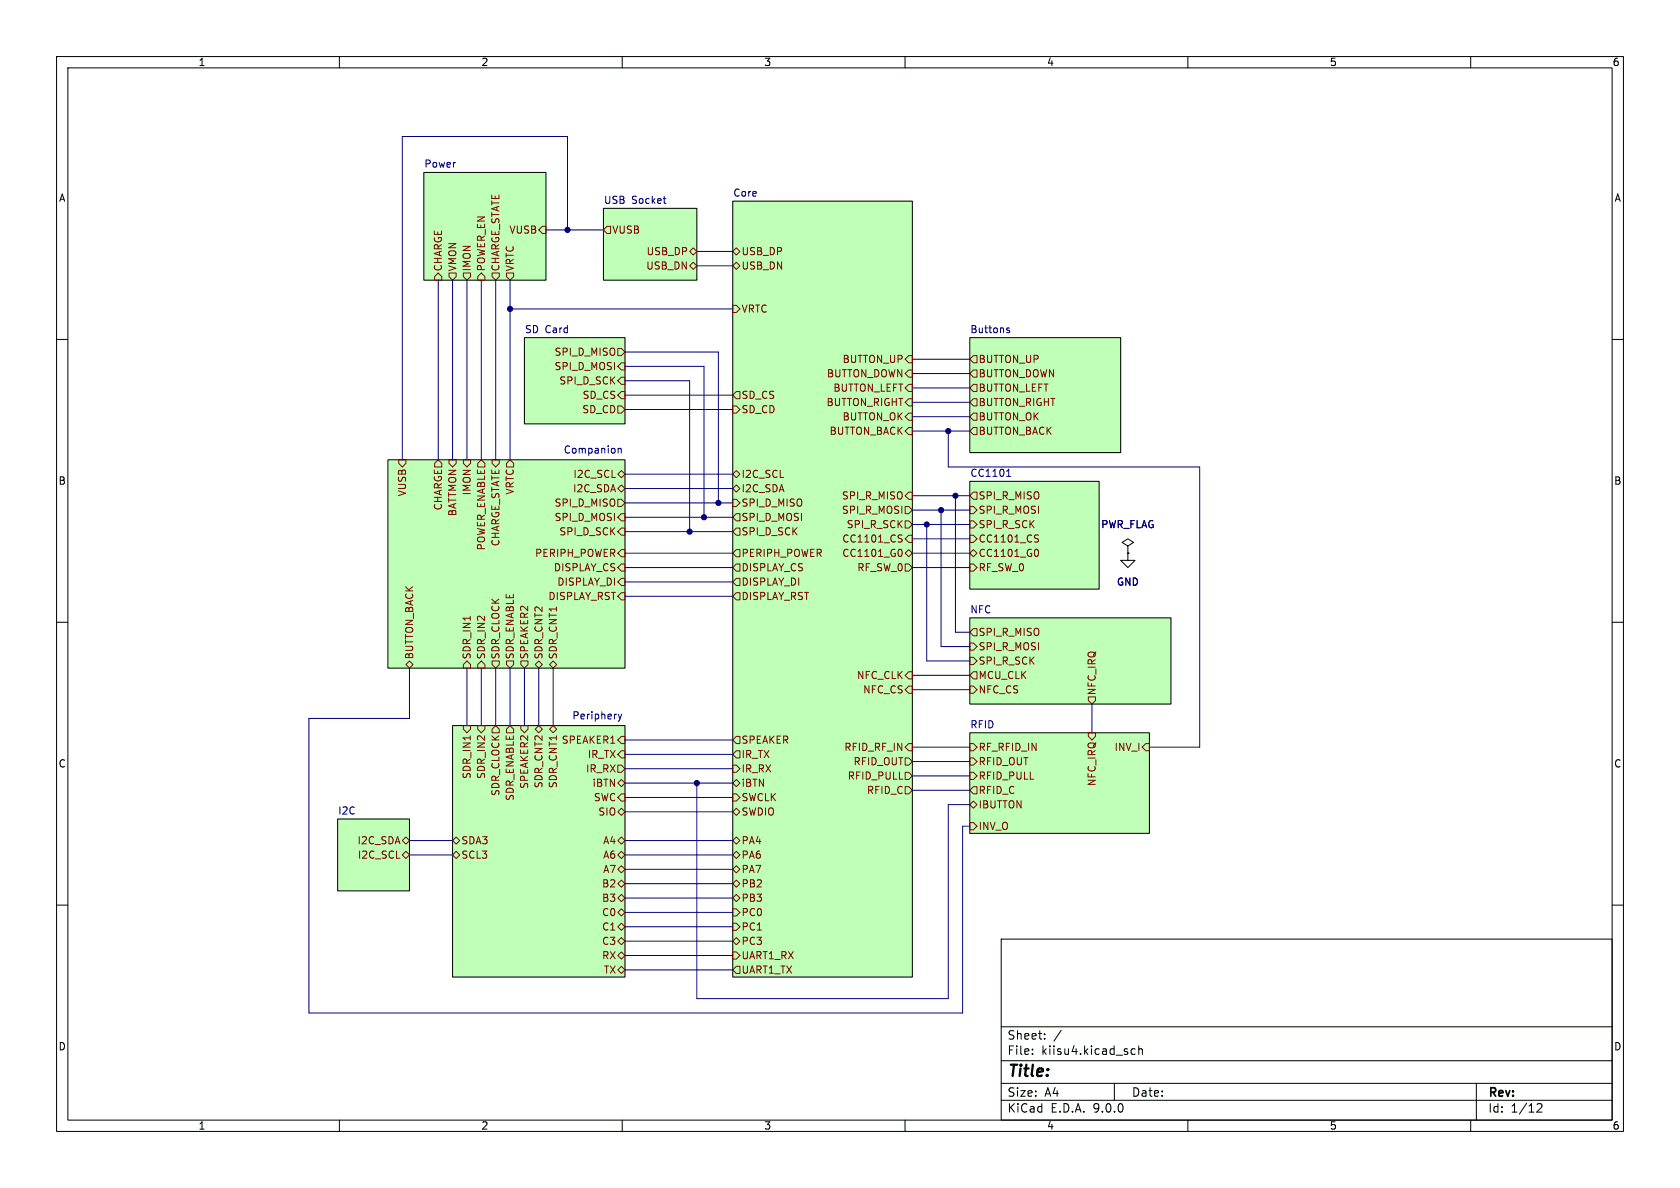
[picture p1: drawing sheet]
<svg xmlns="http://www.w3.org/2000/svg" width="297mm" height="210mm" viewBox="0 0 297 210" stroke-linecap="round" stroke-linejoin="round" font-family="sans-serif">
<g fill="none" stroke="#000" stroke-width=".18">
<path d="M10 10h277v190h-277zM12 12h273v186h-273zM60 10v2M110 10v2M160 10v2M210 10v2M260 10v2M74.9 30.5h21.6v19h-21.6zM106.7 36.8h16.5v12.7h-16.5zM129.5 35.6h31.8v137.1h-31.8zM92.7 59.7h17.8v15.2h-17.8zM171.4 59.7h26.7v20.3h-26.7z"/>
<path d="M10 60h2M285 60h2M68.6 81.3h41.9v36.8h-41.9zM171.4 85.1h22.9v19h-22.9zM199.4 96.5l1-.6-1-.6-1 .6 1 .6v1.3M199.4 97.8h.1M199.4 97.8v1.3h1.3l-1.3 1.2-1.3-1.2h1.3M10 110h2M171.4 109.2h35.6v15.3h-35.6zM285 110h2M80 128.3h30.5v44.4h-30.5zM171.4 129.5h31.8v17.8h-31.8z"/>
<path d="M59.7 144.8h12.7v12.7h-12.7zM10 160h2M177 166h108v32h-108zM285 160h2M60 198v2M110 198v2M160 198v2M177 194.5h108M177 191.5h108M177 187.5h108M177 181.5h108M182.5 186.3v.1"/>
<path d="M182.5 185.5v.1M184.7 183.6v.1M184.7 182.8v.1M187.6 182.1l-1.3 2M197 191.5v3M200.7 185.5l-.5-.1-.2 .3v.4l.1 .2h.6M201.3 185.5l.2-.1 .4 .1 .1 .9M201.3 184.9v1.5M210 198v2M260 198v2M261 191.5v6.5M271.7 195.2l.6-.1 .2 .1 .1 .3-.9 1.1h.9"/>
</g>
<g fill="#c0ffb8" stroke="#c0ffb8" stroke-width=".18">
<path d="M59.7 144.8h12.7v12.7h-12.7z"/>
<path d="M80 128.3h30.5v44.4h-30.5z"/>
<path d="M68.6 81.3h41.9v36.8h-41.9z"/>
<path d="M92.7 59.7h17.8v15.2h-17.8z"/>
<path d="M106.7 36.8h16.5v12.7h-16.5z"/>
<path d="M74.9 30.5h21.6v19h-21.6z"/>
<path d="M129.5 35.6h31.8v137.1h-31.8z"/>
<path d="M171.4 129.5h31.8v17.8h-31.8z"/>
<path d="M171.4 109.2h35.6v15.3h-35.6z"/>
<path d="M171.4 59.7h26.7v20.3h-26.7z"/>
<path d="M171.4 85.1h22.9v19h-22.9z"/>
</g>
<g fill="none" stroke="#800000" stroke-width=".18">
<path d="M77.5 48.3l.6 .6v.6h-1.3v-.6zM79.4 48.3h1.2v.6l-.6 .6-.6-.6zM81.9 48.3h1.3v.6l-.7 .6-.6-.6zM85.1 48.3l.6 .6v.6h-1.2v-.6zM87 48.3h1.3v.6l-.7 .6-.6-.6zM89.5 48.3h1.3v.6l-.6 .6-.7-.6zM95.9 40h.6v1.3h-.6l-.7-.7zM107.3 40h.6v1.3h-.6l-.6-.7zM121.9 44.5l.7-.7 .6 .7-.6 .6zM121.9 47l.7-.6 .6 .6-.6 .6zM129.5 47l.7-.6 .6 .6-.6 .6zM129.5 44.5l.7-.7 .6 .7-.6 .6z"/>
<path d="M129.5 54h.7l.6 .6-.6 .6h-.7zM109.2 67.3l.7-.6h.6v1.2h-.6zM109.2 61.6h.7l.6 .6-.6 .7h-.7zM109.2 71.8h.7l.6 .6-.6 .6h-.7zM109.9 64.1h.6v1.3h-.6l-.7-.6zM109.9 69.2h.6v1.3h-.6l-.7-.6zM129.5 71.8h.7l.6 .6-.6 .6h-.7zM130.2 69.2h.6v1.3h-.6l-.7-.6zM160.7 67.9h.6v1.3h-.6l-.7-.6zM160.7 62.9h.6v1.2h-.6l-.7-.6zM160.7 73h.6v1.3h-.6l-.7-.6zM160.7 70.5h.6v1.3h-.6l-.7-.7z"/>
<path d="M160.7 75.6h.6v1.2h-.6l-.7-.6zM160.7 65.4h.6v1.3h-.6l-.7-.7zM172.1 75.6h.6v1.2h-.6l-.7-.6zM172.1 65.4h.6v1.3h-.6l-.7-.7zM172.1 70.5h.6v1.3h-.6l-.7-.7zM172.1 67.9h.6v1.3h-.6l-.7-.6zM172.1 73h.6v1.3h-.6l-.7-.6zM172.1 62.9h.6v1.2h-.6l-.7-.6zM70.5 81.3h1.3v.6l-.7 .7-.6-.7zM77.5 81.3l.6 .6v.7h-1.3v-.7zM79.4 81.3h1.2v.6l-.6 .7-.6-.7zM81.9 81.3h1.3v.6l-.7 .7-.6-.7z"/>
<path d="M84.5 81.9l.6-.6 .6 .6v.7h-1.2zM87 81.3h1.3v.6l-.7 .7-.6-.7zM90.2 81.3l.6 .6v.7h-1.3v-.7zM109.2 83.8l.7-.6 .6 .6-.6 .7zM109.2 86.4l.7-.7 .6 .7-.6 .6zM109.2 88.3h.7l.6 .6-.6 .6h-.7zM109.9 93.3h.6v1.3h-.6l-.7-.6zM109.9 90.8h.6v1.3h-.6l-.7-.7zM109.9 99.7h.6v1.3h-.6l-.7-.7zM109.9 97.2h.6v1.2h-.6l-.7-.6zM129.5 83.8l.7-.6 .6 .6-.6 .7zM129.5 86.4l.7-.7 .6 .7-.6 .6z"/>
<path d="M129.5 88.3h.7l.6 .6-.6 .6h-.7zM130.2 90.8h.6v1.3h-.6l-.7-.7zM130.2 93.3h.6v1.3h-.6l-.7-.6zM130.2 99.7h.6v1.3h-.6l-.7-.7zM130.2 97.2h.6v1.2h-.6l-.7-.6zM159 94.6h.5M159.1 97.1a.68 .68 0 0 1 .4 .6 .68 .68 0 0 1-.4 .7M159.2 95.2l.3 .3-.3 .3M160 89.5h.7l.6 .7-.6 .6h-.7zM160 97.8l.7-.6 .6 .6-.6 .6zM160 92.1h.7l.6 .6-.6 .6h-.7zM160 99.7h.7l.6 .6-.6 .7h-.7z"/>
<path d="M160.7 87h.6v1.3h-.6l-.7-.7zM160.7 94.6h.6v1.3h-.6l-.7-.6zM171.4 94.6h.7l.6 .7-.6 .6h-.7zM171.4 97.8l.7-.6 .6 .6-.6 .6zM171.4 92.1h.7l.6 .6-.6 .6h-.7zM171.4 89.5h.7l.6 .7-.6 .6h-.7zM171.4 99.7h.7l.6 .6-.6 .7h-.7zM172.1 87h.6v1.3h-.6l-.7-.7zM183.1 94.6h.5M183.3 97.1a.79 .79 0 0 1 0 1.3M183.4 95.2l.2 .3-.2 .3M71.8 117.5l.6-.7 .6 .7-.6 .6z"/>
<path d="M82.5 116.8l.7 .7v.6h-1.3v-.6zM84.5 117.5l.6-.7 .6 .7v.6h-1.2zM87 116.8h1.3v.7l-.7 .6-.6-.6zM89.5 116.8h1.3v.7l-.6 .6-.7-.6zM92.1 116.8h1.2v.7l-.6 .6-.6-.6zM94.6 117.5l.6-.7 .7 .7-.7 .6zM97.2 117.5l.6-.7 .6 .7-.6 .6zM109.2 102.9l.7-.7h.6v1.3h-.6zM109.9 104.8h.6v1.2h-.6l-.7-.6zM130.2 102.2h.6v1.3h-.6l-.7-.6zM130.2 104.8h.6v1.2h-.6l-.7-.6zM160.7 118.7h.6v1.3h-.6l-.7-.6z"/>
<path d="M171.4 113.7h.7l.6 .6-.6 .6h-.7zM171.4 116.2h.7l.6 .6-.6 .7h-.7zM172.1 111.1h.6v1.3h-.6l-.7-.6zM172.1 118.7h.6v1.3h-.6l-.7-.6zM81.9 128.3h1.3v.6l-.7 .6-.6-.6zM84.5 128.3h1.2v.6l-.6 .6-.6-.6zM87.6 128.3l.7 .6v.6h-1.3v-.6zM90.2 128.3l.6 .6v.6h-1.3v-.6zM92.1 128.3h1.2v.6l-.6 .6-.6-.6zM94.6 128.9l.6-.6 .7 .6-.7 .6zM97.2 128.9l.6-.6 .6 .6-.6 .6zM109.2 135.3h.7l.6 .6-.6 .6h-.7z"/>
<path d="M109.9 130.2h.6v1.2h-.6l-.7-.6zM109.9 132.7h.6v1.3h-.6l-.7-.6zM109.9 137.8l.6 .6-.6 .7-.7-.7zM129.5 135.3h.7l.6 .6-.6 .6h-.7zM130.2 137.8l.6 .6-.6 .7-.7-.7zM130.2 130.2h.6v1.2h-.6l-.7-.6zM130.2 132.7h.6v1.3h-.6l-.7-.6zM160 136.5h.7l.6 .7-.6 .6h-.7zM160 134h.7l.6 .6-.6 .7h-.7zM160 139.1h.7l.6 .6-.6 .6h-.7zM160.7 121.3h.6v1.3h-.6l-.7-.7zM160.7 131.4h.6v1.3h-.6l-.7-.6z"/>
<path d="M171.4 131.4h.7l.6 .7-.6 .6h-.7zM171.4 136.5h.7l.6 .7-.6 .6h-.7zM171.4 134h.7l.6 .6-.6 .7h-.7zM171.4 121.3h.7l.6 .6-.6 .7h-.7zM172.1 139.1h.6v1.2h-.6l-.7-.6zM192.4 129.5h1.3v.7l-.7 .6-.6-.6zM192.4 123.2h1.3v.6l-.7 .7-.6-.7zM202.6 131.4h.6v1.3h-.6l-.7-.6zM71.1 151.1l.7-.6 .6 .6-.6 .7zM71.1 148.6l.7-.6 .6 .6-.6 .6zM80 148.6l.6-.6 .7 .6-.7 .6zM80 151.1l.6-.6 .7 .6-.7 .7z"/>
<path d="M109.2 143.5l.7-.6 .6 .6-.6 .6zM109.2 158.8l.7-.7 .6 .7-.6 .6zM109.2 148.6l.7-.6 .6 .6-.6 .6zM109.2 151.1l.7-.6 .6 .6-.6 .7zM109.2 153.7l.7-.7 .6 .7-.6 .6zM109.2 156.2l.7-.6 .6 .6-.6 .6zM109.9 140.3h.6v1.3h-.6l-.7-.6zM129.5 140.3h.7l.6 .7-.6 .6h-.7zM129.5 143.5l.7-.6 .6 .6-.6 .6zM129.5 153.7l.7-.7 .6 .7-.6 .6zM129.5 148.6l.7-.6 .6 .6-.6 .6zM129.5 151.1l.7-.6 .6 .6-.6 .7z"/>
<path d="M129.5 158.8l.7-.7 .6 .7-.6 .6zM129.5 156.2l.7-.6 .6 .6-.6 .6zM171.4 145.4h.7l.6 .7-.6 .6h-.7zM172.1 141.6l.6 .6-.6 .7-.7-.7zM109.2 163.8l.7-.6 .6 .6-.6 .7zM109.2 171.5l.7-.7 .6 .7-.6 .6zM109.2 168.9l.7-.6 .6 .6-.6 .6zM109.2 166.4l.7-.7 .6 .7-.6 .6zM109.2 161.3l.7-.6 .6 .6-.6 .6zM129.5 166.4l.7-.7 .6 .7-.6 .6zM129.5 160.7h.7l.6 .6-.6 .6h-.7zM129.5 163.2h.7l.6 .6-.6 .7h-.7z"/>
<path d="M129.5 168.3h.7l.6 .6-.6 .6h-.7zM130.2 170.8h.6v1.3h-.6l-.7-.6z"/>
</g>
<g fill="none" stroke="#000080" stroke-width=".18">
<path d="M117.2 35.1h.5M117.6 36h.1M77.5 49.5v31.8M80 49.5v31.8M82.5 49.5v31.8M85.1 49.5v31.8M87.6 49.5v31.8M90.2 49.5v31.8M90.2 54.6h39.3M96.5 40.6h10.2M100.3 40.6v-16.5h-29.2v57.2M123.2 44.5h6.3"/>
<path d="M123.2 47h6.3M178 58.2l.5 .4-.2 .2h-.3M178.4 58h-.3l-.1 .1M109.3 79.3v.8M109.3 79.4l.2-.1h.3v.8M110.5 64.8h14v26.6M110.5 62.2h16.5v26.7M110.5 72.4h19M110.5 69.9h19M110.5 67.3h11.4v26.7M161.3 71.1h10.1M161.3 63.5h10.1"/>
<path d="M161.3 68.6h10.1M161.3 66h10.1M161.3 73.7h10.1M161.3 76.2h10.1M167.6 76.2v6.4h44.5v49.5h-8.9M110.5 91.4h19M110.5 86.4h19M110.5 83.8h19M110.5 97.8h19M110.5 88.9h19M110.5 94h19M161.3 87.6h10.1"/>
<path d="M161.3 95.3h10.1M161.3 92.7h10.1M161.3 90.2h10.1M161.3 97.8h10.1M163.8 92.7v24.1h7.6M166.4 90.2v24.1h5M168.9 87.6v24.2h2.5M178 84.2h.7M178.2 83.1l.1-.2v1.3M72.4 118.1v8.9h-17.8v52.1h115.6v-33h1.2M82.5 118.1v10.2M85.1 118.1v10.2"/>
<path d="M87.6 118.1v10.2M90.2 118.1v10.2M92.7 118.1v10.2M95.2 118.1v10.2M97.8 118.1v10.2M110.5 102.9h19M110.5 105.4h19M110.5 100.3h19M161.3 100.3h10.1M161.3 119.4h10.1M109.3 126.2l.3 .9M109.6 127.1l-.3 .4"/>
<path d="M109.9 126.2l-.3 .9M110.5 138.4h19M110.5 133.4h19M110.5 135.9h19M110.5 130.8h19M123.2 138.4v38.1h44.4v-34.3h3.8M161.3 121.9h10.1M161.3 139.7h10.1M161.3 134.6h10.1M161.3 137.2h10.1M161.3 132.1h10.1M193 124.5v5"/>
<path d="M72.4 151.1h7.6M72.4 148.6h7.6M110.5 151.1h19M110.5 148.6h19M110.5 143.5h19M110.5 153.7h19M110.5 158.8h19M110.5 156.2h19M110.5 141h19M110.5 168.9h19M110.5 171.5h19M110.5 161.3h19"/>
<path d="M110.5 163.8h19M110.5 166.4h19"/>
</g>
<g fill="#000080" stroke="#000080" stroke-width=".18">
<circle cx="163.8" cy="92.7" r=".46"/>
<circle cx="168.9" cy="87.6" r=".46"/>
<circle cx="166.4" cy="90.2" r=".46"/>
<circle cx="127" cy="88.9" r=".46"/>
<circle cx="124.5" cy="91.4" r=".46"/>
<circle cx="167.6" cy="76.2" r=".46"/>
<circle cx="123.2" cy="138.4" r=".46"/>
<circle cx="100.3" cy="40.6" r=".46"/>
<circle cx="90.2" cy="54.6" r=".46"/>
<circle cx="121.9" cy="94" r=".46"/>
</g>
<text font-size="2.8" x="178" y="190.9">Title:</text>
<g font-size="2.1">
<text x="178" y="184">Sheet:</text>
<text x="178" y="186.7">File:</text>
<text x="184.1" y="186.7">kiisu4.kicad_sch</text>
<text x="178" y="196.9">KiCad</text>
<text x="178" y="194.1">Size:</text>
<text x="184.7" y="194.1">A4</text>
<text x="185.7" y="196.9">E.D.A.</text>
<text x="193.3" y="196.9">9.0.0</text>
<text x="200" y="194.1">Date:</text>
<text x="263" y="194.3">Rev:</text>
<text x="263" y="196.9">Id:</text>
<text x="267.1" y="196.9">1/12</text>
</g>
<g font-size="1.8">
<text x="35" y="11.9">1</text>
<text x="85" y="11.9">2</text>
<text x="135" y="11.9">3</text>
<text x="185" y="11.9">4</text>
<text x="235" y="11.9">5</text>
<text x="285" y="11.9">6</text>
<text x="10.3" y="35.9">A</text>
<text x="285.3" y="35.9">A</text>
<text x="10.3" y="85.9">B</text>
<text x="285.3" y="85.9">B</text>
<text x="10.3" y="135.9">C</text>
<text x="285.3" y="135.9">C</text>
<text x="10.3" y="185.9">D</text>
<text x="285.3" y="185.9">D</text>
<text x="35" y="199.9">1</text>
<text x="85" y="199.9">2</text>
<text x="135" y="199.9">3</text>
<text x="185" y="199.9">4</text>
<text x="235" y="199.9">5</text>
<text x="285" y="199.9">6</text>
</g>
<g font-size="1.8" fill="#000080">
<text x="74.9" y="29.7">Power</text>
<text x="129.5" y="34.8">Core</text>
<text x="106.7" y="36.1">USB</text>
<text x="111.7" y="36.1">Socket</text>
<text x="92.7" y="59">SD Card</text>
<text x="171.4" y="59">Buttons</text>
<text x="99.6" y="80.3">Companion</text>
<text x="171.4" y="84.4">CC1101</text>
<text x="171.4" y="108.5">NFC</text>
<text x="101.1" y="127.3">Periphery</text>
<text x="171.4" y="128.8">RFID</text>
<text x="59.7" y="144.1">I2C</text>
</g>
<g font-size="1.8" fill="#800000">
<text x="90" y="41.5">VUSB</text>
<text x="108.1" y="41.5">VUSB</text>
<text x="114.1" y="47.9">USB_DN</text>
<text x="114.2" y="45.3">USB_DP</text>
<text x="131" y="47.9">USB_DN</text>
<text x="131" y="45.3">USB_DP</text>
<text x="78.3" y="48.1" transform="rotate(-90 78.3 48.1)">CHARGE</text>
<text x="80.9" y="48.1" transform="rotate(-90 80.9 48.1)">VMON</text>
<text x="83.4" y="48.1" transform="rotate(-90 83.4 48.1)">IMON</text>
<text x="86" y="48.1" transform="rotate(-90 86 48.1)">POWER_EN</text>
<text x="88.5" y="48.1" transform="rotate(-90 88.5 48.1)">CHARGE_STATE</text>
<text x="91" y="48.1" transform="rotate(-90 91 48.1)">VRTC</text>
<text x="131" y="55.5">VRTC</text>
<text x="97.9" y="65.6">SPI_D_MOSI</text>
<text x="97.9" y="63.1">SPI_D_MISO</text>
<text x="148.9" y="64.4">BUTTON_UP</text>
<text x="172.9" y="64.4">BUTTON_UP</text>
<text x="98.8" y="68.2">SPI_D_SCK</text>
<text x="102.9" y="70.7">SD_CS</text>
<text x="131" y="70.7">SD_CS</text>
<text x="146" y="72">BUTTON_RIGHT</text>
<text x="146.1" y="66.9">BUTTON_DOWN</text>
<text x="147.2" y="69.4">BUTTON_LEFT</text>
<text x="172.9" y="66.9">BUTTON_DOWN</text>
<text x="172.9" y="72">BUTTON_RIGHT</text>
<text x="172.9" y="69.4">BUTTON_LEFT</text>
<text x="102.8" y="73.3">SD_CD</text>
<text x="131" y="73.3">SD_CD</text>
<text x="146.6" y="77.1">BUTTON_BACK</text>
<text x="148.9" y="74.5">BUTTON_OK</text>
<text x="172.9" y="77.1">BUTTON_BACK</text>
<text x="172.9" y="74.5">BUTTON_OK</text>
<text x="72" y="87.8" transform="rotate(-90 72 87.8)">VUSB</text>
<text x="83.4" y="87.7" transform="rotate(-90 83.4 87.7)">IMON</text>
<text x="91" y="87.5" transform="rotate(-90 91 87.5)">VRTC</text>
<text x="97.9" y="89.8">SPI_D_MISO</text>
<text x="101.2" y="87.2">I2C_SDA</text>
<text x="101.3" y="84.7">I2C_SCL</text>
<text x="131" y="84.7">I2C_SCL</text>
<text x="131" y="87.2">I2C_SDA</text>
<text x="131" y="89.8">SPI_D_MISO</text>
<text x="148.7" y="88.5">SPI_R_MISO</text>
<text x="172.9" y="88.5">SPI_R_MISO</text>
<text x="78.3" y="90.3" transform="rotate(-90 78.3 90.3)">CHARGE</text>
<text x="80.9" y="91.3" transform="rotate(-90 80.9 91.3)">BATTMON</text>
<text x="97.9" y="92.3">SPI_D_MOSI</text>
<text x="98.8" y="94.8">SPI_D_SCK</text>
<text x="131" y="92.3">SPI_D_MOSI</text>
<text x="131" y="94.8">SPI_D_SCK</text>
<text x="148.7" y="91">SPI_R_MOSI</text>
<text x="149.6" y="93.6">SPI_R_SCK</text>
<text x="172.9" y="93.6">SPI_R_SCK</text>
<text x="172.9" y="91">SPI_R_MOSI</text>
<text x="86" y="97.4" transform="rotate(-90 86 97.4)">POWER_ENABLE</text>
<text x="88.5" y="96.7" transform="rotate(-90 88.5 96.7)">CHARGE_STATE</text>
<text x="94.5" y="98.7">PERIPH_POWER</text>
<text x="97.8" y="101.2">DISPLAY_CS</text>
<text x="131" y="101.2">DISPLAY_CS</text>
<text x="131" y="98.7">PERIPH_POWER</text>
<text x="148.8" y="98.7">CC1101_G0</text>
<text x="148.8" y="96.1">CC1101_CS</text>
<text x="151.5" y="101.2">RF_SW_0</text>
<text x="172.9" y="96.1">CC1101_CS</text>
<text x="172.9" y="98.7">CC1101_G0</text>
<text x="172.9" y="101.2">RF_SW_0</text>
<text x="96.9" y="106.3">DISPLAY_RST</text>
<text x="98.4" y="103.7">DISPLAY_DI</text>
<text x="131" y="103.7">DISPLAY_DI</text>
<text x="131" y="106.3">DISPLAY_RST</text>
<text x="172.9" y="112.6">SPI_R_MISO</text>
<text x="73.3" y="116.6" transform="rotate(-90 73.3 116.6)">BUTTON_BACK</text>
<text x="83.4" y="116.6" transform="rotate(-90 83.4 116.6)">SDR_IN1</text>
<text x="86" y="116.6" transform="rotate(-90 86 116.6)">SDR_IN2</text>
<text x="88.5" y="116.6" transform="rotate(-90 88.5 116.6)">SDR_CLOCK</text>
<text x="91" y="116.6" transform="rotate(-90 91 116.6)">SDR_ENABLE</text>
<text x="93.6" y="116.6" transform="rotate(-90 93.6 116.6)">SPEAKER2</text>
<text x="96.1" y="116.6" transform="rotate(-90 96.1 116.6)">SDR_CNT2</text>
<text x="98.7" y="116.6" transform="rotate(-90 98.7 116.6)">SDR_CNT1</text>
<text x="172.9" y="115.2">SPI_R_MOSI</text>
<text x="172.9" y="117.7">SPI_R_SCK</text>
<text x="151.4" y="120.2">NFC_CLK</text>
<text x="152.5" y="122.8">NFC_CS</text>
<text x="172.9" y="122.8">NFC_CS</text>
<text x="172.9" y="120.2">MCU_CLK</text>
<text x="193.9" y="123" transform="rotate(-90 193.9 123)">NFC_IRQ</text>
<text x="99.2" y="131.7">SPEAKER1</text>
<text x="131" y="131.7">SPEAKER</text>
<text x="83.4" y="137.8" transform="rotate(-90 83.4 137.8)">SDR_IN1</text>
<text x="86" y="137.8" transform="rotate(-90 86 137.8)">SDR_IN2</text>
<text x="103.5" y="136.8">IR_RX</text>
<text x="103.8" y="134.2">IR_TX</text>
<text x="131" y="134.2">IR_TX</text>
<text x="131" y="136.8">IR_RX</text>
<text x="149.2" y="132.9">RFID_RF_IN</text>
<text x="150.8" y="135.5">RFID_OUT</text>
<text x="172.9" y="132.9">RF_RFID_IN</text>
<text x="172.9" y="135.5">RFID_OUT</text>
<text x="196.9" y="132.9">INV_I</text>
<text x="88.5" y="140.8" transform="rotate(-90 88.5 140.8)">SDR_CLOCK</text>
<text x="91" y="141.7" transform="rotate(-90 91 141.7)">SDR_ENABLE</text>
<text x="93.6" y="139.5" transform="rotate(-90 93.6 139.5)">SPEAKER2</text>
<text x="96.1" y="139.4" transform="rotate(-90 96.1 139.4)">SDR_CNT2</text>
<text x="98.7" y="139.4" transform="rotate(-90 98.7 139.4)">SDR_CNT1</text>
<text x="104.7" y="139.3">iBTN</text>
<text x="104.9" y="141.8">SWC</text>
<text x="131" y="139.3">iBTN</text>
<text x="131" y="141.8">SWCLK</text>
<text x="149.8" y="138">RFID_PULL</text>
<text x="153.2" y="140.6">RFID_C</text>
<text x="172.9" y="138">RFID_PULL</text>
<text x="172.9" y="140.6">RFID_C</text>
<text x="172.9" y="143.1">IBUTTON</text>
<text x="193.9" y="139.1" transform="rotate(-90 193.9 139.1)">NFC_IRQ</text>
<text x="63.1" y="149.5">I2C_SDA</text>
<text x="81.5" y="149.5">SDA3</text>
<text x="105.7" y="144.4">SIO</text>
<text x="106.5" y="149.5">A4</text>
<text x="131" y="144.4">SWDIO</text>
<text x="131" y="149.5">PA4</text>
<text x="172.9" y="146.9">INV_O</text>
<text x="63.2" y="152">I2C_SCL</text>
<text x="81.5" y="152">SCL3</text>
<text x="106.5" y="152">A6</text>
<text x="106.5" y="154.5">A7</text>
<text x="131" y="154.5">PA7</text>
<text x="131" y="152">PA6</text>
<text x="106.3" y="159.6">B3</text>
<text x="106.3" y="157.1">B2</text>
<text x="131" y="159.6">PB3</text>
<text x="131" y="157.1">PB2</text>
<text x="106.3" y="164.7">C1</text>
<text x="106.3" y="167.2">C3</text>
<text x="106.3" y="162.2">C0</text>
<text x="131" y="167.2">PC3</text>
<text x="131" y="162.2">PC0</text>
<text x="131" y="164.7">PC1</text>
<text x="106.3" y="169.8">RX</text>
<text x="106.6" y="172.3">TX</text>
<text x="131" y="169.8">UART1_RX</text>
<text x="131" y="172.3">UART1_TX</text>
</g>
<g font-size="1.8" fill="#000084">
<text x="194.6" y="93.6">PWR_FLAG</text>
<text x="197.4" y="103.7">GND</text>
</g>
</svg>
